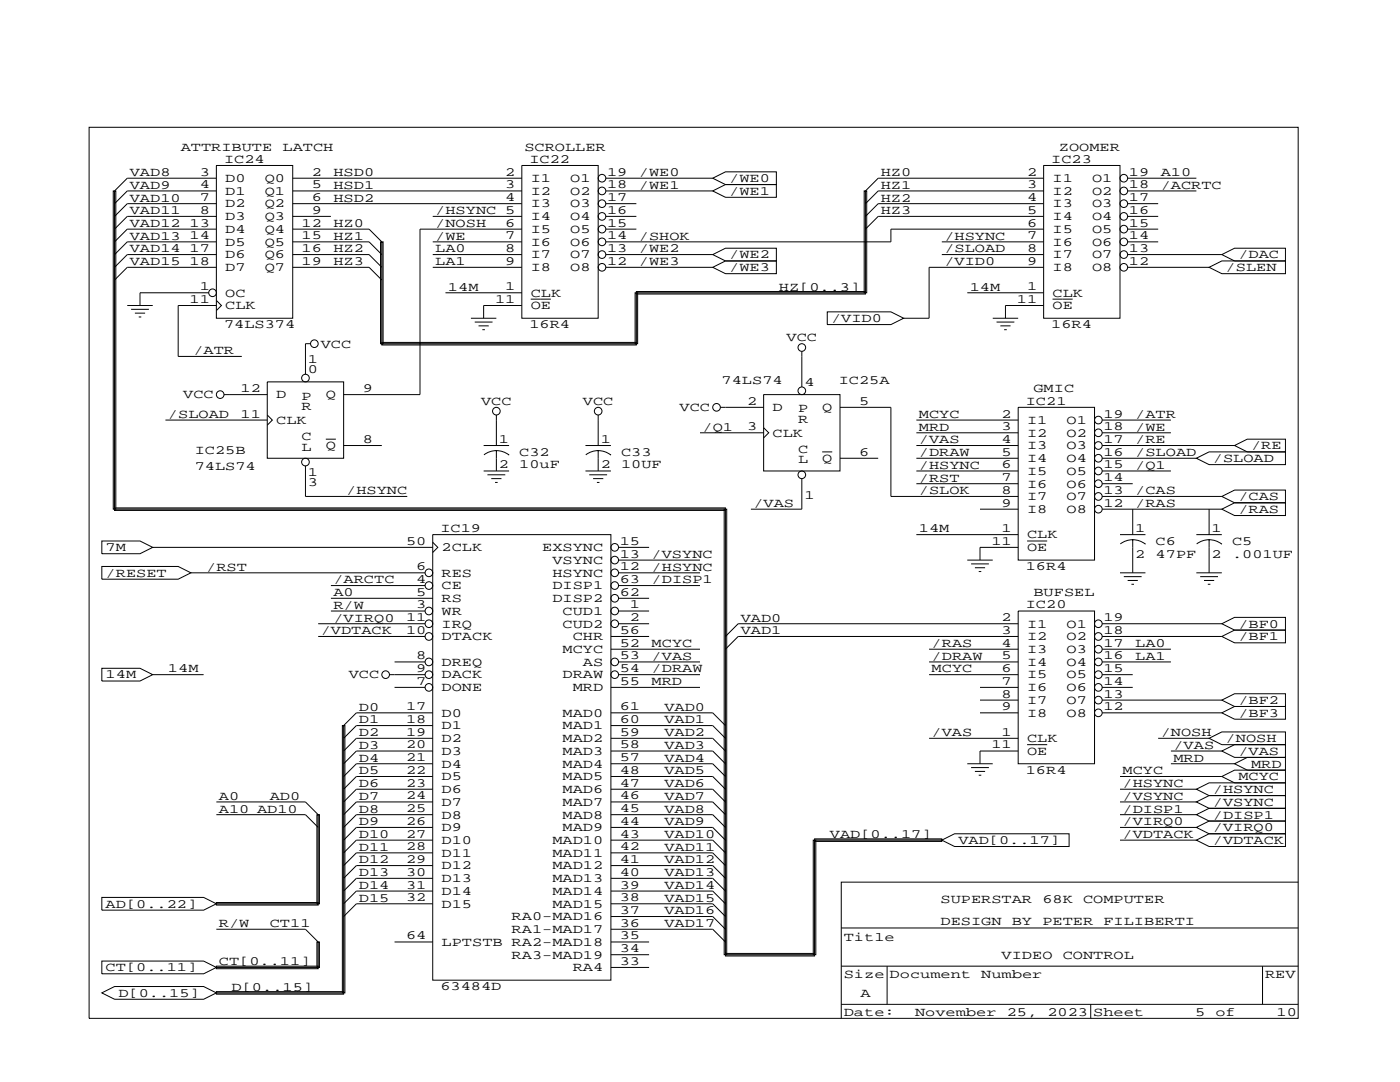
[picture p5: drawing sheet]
<svg xmlns="http://www.w3.org/2000/svg" width="279mm" height="216mm" viewBox="0 0 279 216" stroke-linecap="round" stroke-linejoin="round" font-family="sans-serif">
<g fill="none" stroke="#000" stroke-width=".2">
<path d="M17.8 25.4h241.3v177.8h-241.3zM43.2 33h15.2v30.5h-15.2zM43.2 35.6h-17.8l-2.5 2.5v63.5h.2v-63.5h-.5v63.5h122.2v-.3h-121.9v.6h121.9v-.3v88.9h.2v-88.9h-.5v88.9h.3v.3h17.8v-.6h-17.8v.3h17.8v-22.9h.2v22.9h-.5v-22.9h25.7v-.2h-25.4v.5h25.4v-.3M43.2 38.1h-17.8l-2.5 2.5M58.4 35.6h45.7M58.4 38.1h45.7M104.1 33h15.3v30.5h-15.3zM120.9 35.6h21.3M120.9 38.1h21.3M142.2 35.6l2.6-1.3h10.1v2.5h-10.1zM142.2 38.1l2.6-1.3h10.1v2.6h-10.1zM208.3 33h15.2v30.5h-15.2z"/>
<path d="M208.3 35.6h-33l-2.6 2.5h-.2v20.3h.5v-20.3h-.3v20.6h-45.7v-.5h45.7v.2h-45.7v10.2h.3v-10.2h-.6v10.2h.3h-50.8v-.3h50.8v.5h-50.8v-20.5h.3v20.3h-.6v-20.3h.3l-2.5-2.6h-15.3M208.3 38.1h-33l-2.6 2.5M225 35.6h13.8M225 38.1h13.8M41.7 58.4h-13.8v2.6M43.2 59.9l1 1.1-1 1M43.2 40.6h-17.8l-2.5 2.6M43.2 43.2h-17.8l-2.5 2.5M43.2 45.7h-17.8l-2.5 2.6M43.2 48.3h-17.8l-2.5 2.5M43.2 50.8h-17.8l-2.5 2.5M43.2 53.3h-17.8l-2.5 2.6"/>
<path d="M58.4 48.3h15.3l2.5 2.5M58.4 50.8h15.3l2.5 2.5M58.4 53.3h15.3l2.5 2.6M58.4 40.6h45.7M58.4 43.2h7.6M86.4 43.2h17.7M86.4 48.3h17.7M86.4 50.8h17.7M86.4 53.3h17.7M88.9 58.4h15.2M104.1 45.7h-20.3v33h-15.2M105.9 59.7h4"/>
<path d="M120.9 40.6h6.1M120.9 43.2h6.1M120.9 45.7h6.1M120.9 50.8h21.3M120.9 53.3h21.3M142.2 50.8l2.6-1.3h10.1v2.6h-10.1zM142.2 53.3l2.6-1.2h10.1v2.5h-10.1zM188 48.3h20.3M188 50.8h20.3M193 58.4h15.3M208.3 40.6h-33l-2.6 2.6M208.3 43.2h-33l-2.6 2.5"/>
<path d="M208.3 53.3h-22.9v10.2h-5.1M208.3 45.7h-30.5v2.6h-56.9M210.1 59.7h4M225 40.6h6.1M225 43.2h6.1M225 45.7h6.1M225 48.3h6.1M225 50.8h18.8M225 53.3h16.3M241.3 53.3l2.5-1.2h12.7v2.5h-12.7zM243.8 50.8l2.6-1.3h10.1v2.6h-10.1zM25.4 61h5.1"/>
<path d="M26.2 61.7h3.5M26.9 62.5h2.1M27.7 63.2h.5M43.2 61h-7.6v10.1h12.7M44.7 78.7h8.6M53.3 76.2h15.3v15.2h-15.3zM62 68.6h-1v6.1M94 63.5h5.1M94.7 64.3h3.6M95.5 65h2M96.3 65.8h.5M104.1 61h-7.6v2.5"/>
<path d="M152.4 78.7h15.2v15.3h-15.2zM160 70.1v7.1M165.1 62.2h12.7l2.5 1.3-2.5 1.3h-12.7zM198.1 63.5h5.1M198.9 64.3h3.5M199.6 65h2.1M200.4 65.8h.5M208.3 61h-7.6v2.5M33 83.8h20.3M53.3 82.8l1.1 1-1.1 1M61 93v6.1h20.3M65 87.6h2"/>
<path d="M68.6 88.9h7.6M96.5 88.9h5.1M96.5 94h5.1M97.3 94.7h3.5M98 95.5h2.1M98.8 96.3h.5M99.1 89.9l1 .2 1.5 .6M99.1 89.9l-1.6 .3-.9 .6M99.1 82.8v6.1M99.1 89.9v4.1M116.8 88.9h5.1M116.8 94h5.1"/>
<path d="M117.6 94.7h3.6M118.4 95.5h2M119.1 96.3h.5M119.4 89.9l1 .2 1.5 .6M119.4 89.9l-1.6 .3-.9 .6M119.4 82.8v6.1M119.4 89.9v4.1M139.7 86.4h12.7M143.8 81.3h8.6M152.4 85.3l1 1.1-1 1M160 95.5v6.1h-10.1M164.1 90.2h2"/>
<path d="M167.6 81.3h10.2v17.8h25.4M167.6 91.4h7.7M182.9 88.9h20.3M182.9 94h20.3M182.9 83.8h20.3M182.9 91.4h20.3M182.9 86.4h20.3M182.9 96.5h20.3M203.2 81.3h15.2v30.5h-15.2zM220 88.9h26.4M220 94h13.7M220 83.8h13.7"/>
<path d="M220 99.1h23.8M220 91.4h18.8M220 86.4h13.7M220 96.5h6.1M238.8 91.4l2.5-1.2h15.2v2.5h-15.2zM243.8 99.1l2.6-1.3h10.1v2.5h-10.1zM246.4 88.9l2.5-1.3h7.6v2.6h-7.6zM20.3 108h7.6l2.6 1.2-2.6 1.3h-7.6zM20.3 113h15.3l2.5 1.3-2.5 1.3h-15.3zM30.5 109.2h55.9M38.1 114.3h46.7M66 119.4h20.4"/>
<path d="M66 116.8h18.8M86.4 108.2l1 1-1 1M86.4 106.7h35.5v88.9h-35.5zM123.4 111.8h16.3M123.4 114.3h16.3M123.4 109.2h6.1M123.4 119.4h6.1M123.4 116.8h16.3M182.9 106.7h20.3M193 111.8h5.1M193.8 112.5h3.6M194.6 113.3h2"/>
<path d="M195.3 114h.5M195.6 101.6h7.6M203.2 109.2h-7.6v2.6M205 108h4M220 101.6h23.8M223.5 106.7h5.1M223.5 114.3h5.1M224.3 115.1h3.5M225 115.8h2.1M225.8 116.6h.5M226.1 107.7l1 .1 1.5 .7M226.1 107.7l-1.6 .3-.9 .5"/>
<path d="M226.1 101.6v5.1M226.1 107.7v6.6M238.8 106.7h5M238.8 114.3h5M239.5 115.1h3.6M240.3 115.8h2M241 116.6h.6M241.3 107.7l1.1 .1 1.4 .7M241.3 107.7l-1.6 .3-.9 .5M241.3 101.6v5.1M241.3 107.7v6.6M243.8 101.6l2.6-1.3h10.1v2.6h-10.1z"/>
<path d="M20.3 133.4h7.6l2.6 1.2-2.6 1.3h-7.6zM30.5 134.6h10.1M63.5 127h21.3M63.5 124.5h21.3M66 121.9h18.8M77.7 134.6h7.1M78.7 137.2h6.1M78.7 132.1h6.1M121.9 137.2h17.8M121.9 127h7.6M121.9 129.5h17.8M123.4 134.6h16.3"/>
<path d="M123.4 132.1h16.3M123.4 124.5h6.1M123.4 121.9h6.1M185.4 134.6h17.8M185.4 132.1h17.8M185.4 129.5h17.8M195.6 137.2h7.6M195.6 139.7h7.6M203.2 121.9h15.2v30.5h-15.2zM203.2 124.5h-55.9l-2.5 2.5M203.2 127h-55.9l-2.5 2.5M220 134.6h6.1"/>
<path d="M220 137.2h6.1M220 132.1h13.7M220 127h23.8M220 124.5h23.8M220 129.5h13.7M220 139.7h23.8M243.8 124.5l2.6-1.3h10.1v2.5h-10.1zM243.8 127l2.6-1.3h10.1v2.6h-10.1zM243.8 139.7l2.6-1.3h10.1v2.6h-10.1zM86.4 142.2h-15.3l-2.5 2.6v53.3h.2v-53.3h-.5v53.3h.3h-25.4v-.2h25.4v.5h-25.4v-.3M86.4 144.8h-15.3l-2.5 2.5M86.4 147.3h-15.3l-2.5 2.6"/>
<path d="M86.4 149.9h-15.3l-2.5 2.5M86.4 152.4h-15.3l-2.5 2.5M86.4 154.9h-15.3l-2.5 2.6M86.4 157.5h-15.3l-2.5 2.5M121.9 142.2h20.3l2.6 2.6M121.9 144.8h20.3l2.6 2.5M121.9 147.3h20.3l2.6 2.6M121.9 149.9h20.3l2.6 2.5M121.9 152.4h20.3l2.6 2.5M121.9 154.9h20.3l2.6 2.6M121.9 157.5h20.3l2.6 2.5M185.4 147.3h17.8"/>
<path d="M193 152.4h5.1M193.8 153.2h3.6M194.6 153.9h2M195.3 154.7h.5M195.6 142.2h7.6M203.2 149.9h-7.6v2.5M205 148.6h4M220 142.2h23.8M223.5 157.5h15.3M223.5 154.9h20.3M231.1 147.3h10.2M233.7 152.4h12.7"/>
<path d="M233.7 149.9h10.1M238.8 157.5l2.5-1.3h15.2v2.6h-15.2zM241.3 147.3l2.5-1.2h12.7v2.5h-12.7zM243.8 142.2l2.6-1.2h10.1v2.5h-10.1zM243.8 154.9l2.6-1.2h10.1v2.5h-10.1zM243.8 149.9l2.6-1.3h10.1v2.5h-10.1zM246.4 152.4l2.5-1.3h7.6v2.6h-7.6zM20.3 179.1h20.3l2.6 1.2-2.6 1.3h-20.3zM43.2 160h17.8l2.5 2.6h-.3v17.7h.6v-17.7h-.3v17.7h-20.3v-.2h20.3v.5h-20.3v-.3M43.2 162.6h17.8l2.5 2.5M86.4 160h-15.3l-2.5 2.6M86.4 162.6h-15.3l-2.5 2.5"/>
<path d="M86.4 165.1h-15.3l-2.5 2.5M86.4 167.6h-15.3l-2.5 2.6M86.4 170.2h-15.3l-2.5 2.5M86.4 172.7h-15.3l-2.5 2.6M86.4 175.3h-15.3l-2.5 2.5M86.4 177.8h-15.3l-2.5 2.5M121.9 160h20.3l2.6 2.6M121.9 162.6h20.3l2.6 2.5M121.9 165.1h20.3l2.6 2.5M121.9 167.6h20.3l2.6 2.6M121.9 170.2h20.3l2.6 2.5M121.9 172.7h20.3l2.6 2.6"/>
<path d="M121.9 175.3h20.3l2.6 2.5M121.9 177.8h20.3l2.6 2.5M188 167.6l2.5-1.2h22.9v2.5h-22.9zM223.5 160h15.3M223.5 162.6h15.3M223.5 167.6h15.3M223.5 165.1h15.3M238.8 160l2.5-1.2h15.2v2.5h-15.2zM238.8 162.6l2.5-1.3h15.2v2.5h-15.2zM238.8 165.1l2.5-1.3h15.2v2.6h-15.2zM238.8 167.6l2.5-1.2h15.2v2.5h-15.2zM259.1 176h-91.2v27.2"/>
<path d="M20.3 191.8h20.3l2.6 1.2-2.6 1.3h-20.3zM20.3 198.1l2.6-1.2h17.7l2.6 1.2-2.6 1.3h-17.7zM43.2 185.4h17.8l2.5 2.6h-.3v5h.6v-5h-.3v5.3h-20.3v-.5h20.3v.2h-20.3M78.7 188h7.7M86.4 180.3h-15.3l-2.5 2.6M121.9 180.3h20.3l2.6 2.6M121.9 182.9h20.3l2.6 2.5M121.9 185.4h20.3l2.6 2.6M121.9 188h7.6M121.9 190.5h7.6M121.9 193h7.6M167.9 192.8h91.2"/>
<path d="M167.9 185.2h91.2M177 192.8v7.6M252 192.8v7.6M167.9 200.4h91.2M217.7 200.4v2.8"/>
<circle cx="120.1" cy="35.6" r=".76"/>
<circle cx="120.1" cy="38.1" r=".76"/>
<circle cx="224.3" cy="35.6" r=".76"/>
<circle cx="224.3" cy="38.1" r=".76"/>
<circle cx="42.4" cy="58.4" r=".76"/>
<circle cx="120.1" cy="40.6" r=".76"/>
<circle cx="120.1" cy="53.3" r=".76"/>
<circle cx="120.1" cy="43.2" r=".76"/>
<circle cx="120.1" cy="45.7" r=".76"/>
<circle cx="120.1" cy="48.3" r=".76"/>
<circle cx="120.1" cy="50.8" r=".76"/>
<circle cx="224.3" cy="48.3" r=".76"/>
<circle cx="224.3" cy="40.6" r=".76"/>
<circle cx="224.3" cy="43.2" r=".76"/>
<circle cx="224.3" cy="53.3" r=".76"/>
<circle cx="224.3" cy="50.8" r=".76"/>
<circle cx="224.3" cy="45.7" r=".76"/>
<circle cx="43.9" cy="78.7" r=".76"/>
<circle cx="61" cy="75.4" r=".76"/>
<circle cx="62.7" cy="68.6" r=".76"/>
<circle cx="160" cy="69.3" r=".76"/>
<circle cx="160" cy="78" r=".76"/>
<circle cx="61" cy="92.2" r=".76"/>
<circle cx="99.1" cy="82" r=".76"/>
<circle cx="119.4" cy="82" r=".76"/>
<circle cx="143" cy="81.3" r=".76"/>
<circle cx="160" cy="94.7" r=".76"/>
<circle cx="219.2" cy="99.1" r=".76"/>
<circle cx="219.2" cy="88.9" r=".76"/>
<circle cx="219.2" cy="86.4" r=".76"/>
<circle cx="219.2" cy="94" r=".76"/>
<circle cx="219.2" cy="96.5" r=".76"/>
<circle cx="219.2" cy="83.8" r=".76"/>
<circle cx="219.2" cy="91.4" r=".76"/>
<circle cx="85.6" cy="114.3" r=".76"/>
<circle cx="85.6" cy="116.8" r=".76"/>
<circle cx="122.7" cy="119.4" r=".76"/>
<circle cx="122.7" cy="109.2" r=".76"/>
<circle cx="122.7" cy="116.8" r=".76"/>
<circle cx="122.7" cy="111.8" r=".76"/>
<circle cx="122.7" cy="114.3" r=".76"/>
<circle cx="219.2" cy="101.6" r=".76"/>
<circle cx="77" cy="134.6" r=".76"/>
<circle cx="85.6" cy="137.2" r=".76"/>
<circle cx="85.6" cy="124.5" r=".76"/>
<circle cx="85.6" cy="134.6" r=".76"/>
<circle cx="85.6" cy="127" r=".76"/>
<circle cx="85.6" cy="121.9" r=".76"/>
<circle cx="85.6" cy="132.1" r=".76"/>
<circle cx="122.7" cy="134.6" r=".76"/>
<circle cx="122.7" cy="132.1" r=".76"/>
<circle cx="122.7" cy="121.9" r=".76"/>
<circle cx="122.7" cy="124.5" r=".76"/>
<circle cx="219.2" cy="134.6" r=".76"/>
<circle cx="219.2" cy="124.5" r=".76"/>
<circle cx="219.2" cy="129.5" r=".76"/>
<circle cx="219.2" cy="139.7" r=".76"/>
<circle cx="219.2" cy="127" r=".76"/>
<circle cx="219.2" cy="137.2" r=".76"/>
<circle cx="219.2" cy="132.1" r=".76"/>
<circle cx="219.2" cy="142.2" r=".76"/>
</g>
<g font-size="2.5">
<text x="25.9" y="35.1">VAD8</text>
<text x="36.1" y="30">ATTRIBUTE</text>
<text x="39.9" y="35.1">3</text>
<text x="44.7" y="32.5">IC24</text>
<text x="56.4" y="30">LATCH</text>
<text x="62.2" y="35.1">2</text>
<text x="66.5" y="35.1">HSD0</text>
<text x="100.8" y="35.1">2</text>
<text x="104.6" y="30">SCROLLER</text>
<text x="105.7" y="32.5">IC22</text>
<text x="121.2" y="35.1">19</text>
<text x="127.5" y="35.1">/WE0</text>
<text x="175.8" y="35.1">HZ0</text>
<text x="205" y="35.1">2</text>
<text x="209.8" y="32.5">IC23</text>
<text x="211.3" y="30">ZOOMER</text>
<text x="225.3" y="35.1">19</text>
<text x="231.6" y="35.1">A10</text>
<text x="25.9" y="37.7">VAD9</text>
<text x="25.9" y="40.2">VAD10</text>
<text x="39.9" y="37.6">4</text>
<text x="39.9" y="40.1">7</text>
<text x="45" y="36.3">D0</text>
<text x="45" y="38.9">D1</text>
<text x="45" y="41.4">D2</text>
<text x="52.8" y="36.3">Q0</text>
<text x="52.8" y="38.9">Q1</text>
<text x="52.8" y="41.4">Q2</text>
<text x="62.2" y="37.6">5</text>
<text x="62.2" y="40.1">6</text>
<text x="66.5" y="37.7">HSD1</text>
<text x="66.5" y="40.2">HSD2</text>
<text x="100.8" y="37.6">3</text>
<text x="100.8" y="40.1">4</text>
<text x="105.9" y="36.3">I1</text>
<text x="105.9" y="38.9">I2</text>
<text x="105.9" y="41.4">I3</text>
<text x="113.8" y="36.3">O1</text>
<text x="113.8" y="38.9">O2</text>
<text x="113.8" y="41.4">O3</text>
<text x="121.2" y="37.6">18</text>
<text x="121.2" y="40.1">17</text>
<text x="127.5" y="37.7">/WE1</text>
<text x="145.5" y="36.3">/WE0</text>
<text x="145.5" y="38.9">/WE1</text>
<text x="175.8" y="37.7">HZ1</text>
<text x="175.8" y="40.2">HZ2</text>
<text x="205" y="37.6">3</text>
<text x="205" y="40.1">4</text>
<text x="210.1" y="36.3">I1</text>
<text x="210.1" y="38.9">I2</text>
<text x="210.1" y="41.4">I3</text>
<text x="217.9" y="36.3">O1</text>
<text x="217.9" y="38.9">O2</text>
<text x="217.9" y="41.4">O3</text>
<text x="225.3" y="37.6">18</text>
<text x="225.3" y="40.1">17</text>
<text x="231.6" y="37.7">/ACRTC</text>
<text x="25.9" y="42.7">VAD11</text>
<text x="25.9" y="45.3">VAD12</text>
<text x="25.9" y="47.8">VAD13</text>
<text x="37.8" y="45.2">13</text>
<text x="37.8" y="47.8">14</text>
<text x="39.9" y="42.7">8</text>
<text x="45" y="43.9">D3</text>
<text x="45" y="46.5">D4</text>
<text x="52.8" y="43.9">Q3</text>
<text x="52.8" y="46.5">Q4</text>
<text x="60.2" y="45.2">12</text>
<text x="60.2" y="47.8">15</text>
<text x="62.2" y="42.7">9</text>
<text x="66.5" y="47.8">HZ1</text>
<text x="66.5" y="45.3">HZ0</text>
<text x="86.9" y="47.8">/WE</text>
<text x="86.9" y="42.7">/HSYNC</text>
<text x="86.9" y="45.3">/NOSH</text>
<text x="100.8" y="42.7">5</text>
<text x="100.8" y="45.2">6</text>
<text x="100.8" y="47.8">7</text>
<text x="105.9" y="43.9">I4</text>
<text x="105.9" y="46.5">I5</text>
<text x="113.8" y="43.9">O4</text>
<text x="113.8" y="46.5">O5</text>
<text x="121.2" y="42.7">16</text>
<text x="121.2" y="45.2">15</text>
<text x="121.2" y="47.8">14</text>
<text x="127.5" y="47.8">/SHOK</text>
<text x="175.8" y="42.7">HZ3</text>
<text x="188.5" y="47.8">/HSYNC</text>
<text x="205" y="42.7">5</text>
<text x="205" y="45.2">6</text>
<text x="205" y="47.8">7</text>
<text x="210.1" y="43.9">I4</text>
<text x="210.1" y="46.5">I5</text>
<text x="217.9" y="43.9">O4</text>
<text x="217.9" y="46.5">O5</text>
<text x="225.3" y="42.7">16</text>
<text x="225.3" y="45.2">15</text>
<text x="225.3" y="47.8">14</text>
<text x="25.9" y="50.4">VAD14</text>
<text x="25.9" y="52.9">VAD15</text>
<text x="37.8" y="50.3">17</text>
<text x="37.8" y="52.8">18</text>
<text x="45" y="49">D5</text>
<text x="45" y="51.6">D6</text>
<text x="52.8" y="49">Q5</text>
<text x="52.8" y="51.6">Q6</text>
<text x="60.2" y="50.3">16</text>
<text x="60.2" y="52.8">19</text>
<text x="66.5" y="50.4">HZ2</text>
<text x="66.5" y="52.9">HZ3</text>
<text x="86.9" y="50.4">LA0</text>
<text x="86.9" y="52.9">LA1</text>
<text x="100.8" y="50.3">8</text>
<text x="100.8" y="52.8">9</text>
<text x="105.9" y="49">I6</text>
<text x="105.9" y="51.6">I7</text>
<text x="113.8" y="49">O6</text>
<text x="113.8" y="51.6">O7</text>
<text x="121.2" y="50.3">13</text>
<text x="121.2" y="52.8">12</text>
<text x="127.5" y="50.4">/WE2</text>
<text x="127.5" y="52.9">/WE3</text>
<text x="145.5" y="51.6">/WE2</text>
<text x="188.5" y="50.4">/SLOAD</text>
<text x="188.5" y="52.9">/VID0</text>
<text x="205" y="50.3">8</text>
<text x="205" y="52.8">9</text>
<text x="210.1" y="49">I6</text>
<text x="210.1" y="51.6">I7</text>
<text x="217.9" y="49">O6</text>
<text x="217.9" y="51.6">O7</text>
<text x="225.3" y="50.3">13</text>
<text x="225.3" y="52.8">12</text>
<text x="247.1" y="51.6">/DAC</text>
<text x="39.9" y="57.9">1</text>
<text x="45" y="59.2">OC</text>
<text x="45" y="54.1">D7</text>
<text x="52.8" y="54.1">Q7</text>
<text x="89.4" y="58">14M</text>
<text x="100.8" y="57.9">1</text>
<text x="105.9" y="54.1">I8</text>
<text x="105.9" y="59.2">CLK</text>
<text x="113.8" y="54.1">O8</text>
<text x="145.5" y="54.1">/WE3</text>
<text x="155.4" y="58">HZ[0..3]</text>
<text x="193.5" y="58">14M</text>
<text x="205" y="57.9">1</text>
<text x="210.1" y="54.1">I8</text>
<text x="210.1" y="59.2">CLK</text>
<text x="217.9" y="54.1">O8</text>
<text x="244.6" y="54.1">/SLEN</text>
<text x="37.8" y="60.5">11</text>
<text x="44.7" y="65.5">74LS374</text>
<text x="45" y="61.7">CLK</text>
<text x="98.8" y="60.5">11</text>
<text x="105.7" y="65.5">16R4</text>
<text x="105.9" y="61.7">OE</text>
<text x="165.9" y="64.3">/VID0</text>
<text x="202.9" y="60.5">11</text>
<text x="209.8" y="65.5">16R4</text>
<text x="210.1" y="61.7">OE</text>
<text x="38.6" y="70.7">/ATR</text>
<text x="64" y="69.3">VCC</text>
<text x="157" y="68.1">VCC</text>
<text x="61.5" y="72.4">1</text>
<text x="61.5" y="74.4">0</text>
<text x="144" y="76.7">74LS74</text>
<text x="160.5" y="77">4</text>
<text x="167.4" y="76.7">IC25A</text>
<text x="33.5" y="83.4">/SLOAD</text>
<text x="36.6" y="79.5">VCC</text>
<text x="48" y="83.3">11</text>
<text x="48" y="78.2">12</text>
<text x="55.1" y="79.5">D</text>
<text x="60.2" y="79.8">P</text>
<text x="60.2" y="81.8">R</text>
<text x="65" y="79.5">Q</text>
<text x="72.4" y="78.2">9</text>
<text x="96" y="80.8">VCC</text>
<text x="116.3" y="80.8">VCC</text>
<text x="135.6" y="82">VCC</text>
<text x="149.1" y="80.8">2</text>
<text x="154.2" y="82">D</text>
<text x="159.3" y="82.3">P</text>
<text x="164.1" y="82">Q</text>
<text x="171.4" y="80.8">5</text>
<text x="183.4" y="83.4">MCYC</text>
<text x="199.9" y="83.3">2</text>
<text x="204.7" y="80.8">IC21</text>
<text x="206.2" y="78.3">GMIC</text>
<text x="220.2" y="83.3">19</text>
<text x="226.6" y="83.4">/ATR</text>
<text x="55.1" y="84.6">CLK</text>
<text x="60.2" y="87.9">C</text>
<text x="60.2" y="89.9">L</text>
<text x="65" y="89.7">Q</text>
<text x="72.4" y="88.4">8</text>
<text x="99.6" y="88.4">1</text>
<text x="119.9" y="88.4">1</text>
<text x="140.2" y="85.9">/Q1</text>
<text x="149.1" y="85.9">3</text>
<text x="154.2" y="87.1">CLK</text>
<text x="159.3" y="84.3">R</text>
<text x="183.4" y="85.9">MRD</text>
<text x="183.4" y="88.5">/VAS</text>
<text x="199.9" y="85.9">3</text>
<text x="199.9" y="88.4">4</text>
<text x="205" y="84.6">I1</text>
<text x="205" y="87.1">I2</text>
<text x="205" y="89.7">I3</text>
<text x="212.9" y="84.6">O1</text>
<text x="212.9" y="87.1">O2</text>
<text x="212.9" y="89.7">O3</text>
<text x="220.2" y="85.9">18</text>
<text x="220.2" y="88.4">17</text>
<text x="226.6" y="85.9">/WE</text>
<text x="226.6" y="88.5">/RE</text>
<text x="249.7" y="89.7">/RE</text>
<text x="38.9" y="90.7">IC25B</text>
<text x="38.9" y="93.7">74LS74</text>
<text x="61.5" y="95">1</text>
<text x="99.6" y="93.5">2</text>
<text x="103.6" y="90.9">C32</text>
<text x="103.6" y="93.5">10uF</text>
<text x="119.9" y="93.5">2</text>
<text x="124" y="90.9">C33</text>
<text x="124" y="93.5">10UF</text>
<text x="159.3" y="90.4">C</text>
<text x="159.3" y="92.5">L</text>
<text x="164.1" y="92.2">Q</text>
<text x="171.4" y="90.9">6</text>
<text x="183.4" y="91">/DRAW</text>
<text x="183.4" y="93.5">/HSYNC</text>
<text x="199.9" y="90.9">5</text>
<text x="199.9" y="93.5">6</text>
<text x="205" y="92.2">I4</text>
<text x="205" y="94.7">I5</text>
<text x="212.9" y="92.2">O4</text>
<text x="212.9" y="94.7">O5</text>
<text x="220.2" y="90.9">16</text>
<text x="220.2" y="93.5">15</text>
<text x="226.6" y="93.5">/Q1</text>
<text x="226.6" y="91">/SLOAD</text>
<text x="242.1" y="92.2">/SLOAD</text>
<text x="61.5" y="97">3</text>
<text x="69.1" y="98.6">/HSYNC</text>
<text x="150.4" y="101.2">/VAS</text>
<text x="160.5" y="99.6">1</text>
<text x="183.4" y="96.1">/RST</text>
<text x="183.4" y="98.6">/SLOK</text>
<text x="199.9" y="96">7</text>
<text x="199.9" y="98.6">8</text>
<text x="199.9" y="101.1">9</text>
<text x="205" y="97.3">I6</text>
<text x="205" y="99.8">I7</text>
<text x="212.9" y="97.3">O6</text>
<text x="212.9" y="99.8">O7</text>
<text x="220.2" y="96">14</text>
<text x="220.2" y="98.6">13</text>
<text x="220.2" y="101.1">12</text>
<text x="226.6" y="98.6">/CAS</text>
<text x="226.6" y="101.2">/RAS</text>
<text x="247.1" y="99.8">/CAS</text>
<text x="87.9" y="106.2">IC19</text>
<text x="183.4" y="106.2">14M</text>
<text x="199.9" y="106.2">1</text>
<text x="205" y="102.4">I8</text>
<text x="205" y="107.4">CLK</text>
<text x="212.9" y="102.4">O8</text>
<text x="226.6" y="106.2">1</text>
<text x="241.8" y="106.2">1</text>
<text x="247.1" y="102.4">/RAS</text>
<text x="21.1" y="110">7M</text>
<text x="41.1" y="113.9">/RST</text>
<text x="81" y="108.7">50</text>
<text x="83.1" y="113.8">6</text>
<text x="88.1" y="110">2CLK</text>
<text x="108.2" y="110">EXSYNC</text>
<text x="110.2" y="112.5">VSYNC</text>
<text x="123.7" y="111.3">13</text>
<text x="123.7" y="113.8">12</text>
<text x="123.7" y="108.7">15</text>
<text x="130" y="111.3">/VSYNC</text>
<text x="130" y="113.9">/HSYNC</text>
<text x="197.9" y="108.7">11</text>
<text x="204.7" y="113.8">16R4</text>
<text x="205" y="110">OE</text>
<text x="226.6" y="111.3">2</text>
<text x="230.6" y="108.7">C6</text>
<text x="230.6" y="111.3">47PF</text>
<text x="241.8" y="111.3">2</text>
<text x="245.9" y="108.7">C5</text>
<text x="245.9" y="111.3">.001UF</text>
<text x="21.1" y="115.1">/RESET</text>
<text x="66.5" y="118.9">A0</text>
<text x="66.5" y="116.4">/ARCTC</text>
<text x="83.1" y="116.3">4</text>
<text x="83.1" y="118.9">5</text>
<text x="88.1" y="115.1">RES</text>
<text x="88.1" y="117.6">CE</text>
<text x="110.2" y="115.1">HSYNC</text>
<text x="110.2" y="117.6">DISP1</text>
<text x="123.7" y="116.3">63</text>
<text x="123.7" y="118.9">62</text>
<text x="130" y="116.4">/DISP1</text>
<text x="206.2" y="118.9">BUFSEL</text>
<text x="66.5" y="121.5">R/W</text>
<text x="66.5" y="124">/VIRQ0</text>
<text x="81" y="124">11</text>
<text x="83.1" y="121.4">3</text>
<text x="88.1" y="120.1">RS</text>
<text x="88.1" y="122.7">WR</text>
<text x="88.1" y="125.2">IRQ</text>
<text x="110.2" y="120.1">DISP2</text>
<text x="112.3" y="122.7">CUD1</text>
<text x="112.3" y="125.2">CUD2</text>
<text x="125.7" y="121.4">1</text>
<text x="125.7" y="124">2</text>
<text x="147.8" y="124">VAD0</text>
<text x="199.9" y="124">2</text>
<text x="204.7" y="121.4">IC20</text>
<text x="205" y="125.2">I1</text>
<text x="212.9" y="125.2">O1</text>
<text x="220.2" y="124">19</text>
<text x="247.1" y="125.2">/BF0</text>
<text x="64" y="126.6">/VDTACK</text>
<text x="81" y="126.5">10</text>
<text x="83.1" y="131.6">8</text>
<text x="88.1" y="127.8">DTACK</text>
<text x="112.3" y="130.3">MCYC</text>
<text x="114.3" y="127.8">CHR</text>
<text x="123.7" y="131.6">53</text>
<text x="123.7" y="126.5">56</text>
<text x="123.7" y="129">52</text>
<text x="130" y="129.1">MCYC</text>
<text x="130" y="131.6">/VAS</text>
<text x="147.8" y="126.6">VAD1</text>
<text x="185.9" y="129.1">/RAS</text>
<text x="185.9" y="131.6">/DRAW</text>
<text x="199.9" y="126.5">3</text>
<text x="199.9" y="129">4</text>
<text x="199.9" y="131.6">5</text>
<text x="205" y="127.8">I2</text>
<text x="205" y="130.3">I3</text>
<text x="212.9" y="127.8">O2</text>
<text x="212.9" y="130.3">O3</text>
<text x="220.2" y="126.5">18</text>
<text x="220.2" y="129">17</text>
<text x="220.2" y="131.6">16</text>
<text x="226.6" y="129.1">LA0</text>
<text x="226.6" y="131.6">LA1</text>
<text x="247.1" y="127.8">/BF1</text>
<text x="21.1" y="135.4">14M</text>
<text x="33.5" y="134.2">14M</text>
<text x="69.6" y="135.4">VCC</text>
<text x="83.1" y="134.1">9</text>
<text x="83.1" y="136.7">7</text>
<text x="88.1" y="132.8">DREQ</text>
<text x="88.1" y="135.4">DACK</text>
<text x="88.1" y="137.9">DONE</text>
<text x="112.3" y="135.4">DRAW</text>
<text x="114.3" y="137.9">MRD</text>
<text x="116.3" y="132.8">AS</text>
<text x="123.7" y="134.1">54</text>
<text x="123.7" y="136.7">55</text>
<text x="130" y="136.7">MRD</text>
<text x="130" y="134.2">/DRAW</text>
<text x="185.9" y="134.2">MCYC</text>
<text x="199.9" y="134.1">6</text>
<text x="199.9" y="136.7">7</text>
<text x="205" y="132.8">I4</text>
<text x="205" y="135.4">I5</text>
<text x="205" y="137.9">I6</text>
<text x="212.9" y="132.8">O4</text>
<text x="212.9" y="135.4">O5</text>
<text x="212.9" y="137.9">O6</text>
<text x="220.2" y="134.1">15</text>
<text x="220.2" y="136.7">14</text>
<text x="71.6" y="141.8">D0</text>
<text x="81" y="141.7">17</text>
<text x="88.1" y="143">D0</text>
<text x="112.3" y="143">MAD0</text>
<text x="123.7" y="141.7">61</text>
<text x="132.6" y="141.8">VAD0</text>
<text x="199.9" y="139.2">8</text>
<text x="199.9" y="141.7">9</text>
<text x="205" y="140.5">I7</text>
<text x="205" y="143">I8</text>
<text x="212.9" y="140.5">O7</text>
<text x="212.9" y="143">O8</text>
<text x="220.2" y="139.2">13</text>
<text x="220.2" y="141.7">12</text>
<text x="247.1" y="140.5">/BF2</text>
<text x="247.1" y="143">/BF3</text>
<text x="71.6" y="144.3">D1</text>
<text x="71.6" y="146.9">D2</text>
<text x="71.6" y="149.4">D3</text>
<text x="81" y="144.3">18</text>
<text x="81" y="146.8">19</text>
<text x="81" y="149.4">20</text>
<text x="88.1" y="145.5">D1</text>
<text x="88.1" y="148.1">D2</text>
<text x="112.3" y="145.5">MAD1</text>
<text x="112.3" y="148.1">MAD2</text>
<text x="123.7" y="144.3">60</text>
<text x="123.7" y="146.8">59</text>
<text x="123.7" y="149.4">58</text>
<text x="132.6" y="144.3">VAD1</text>
<text x="132.6" y="146.9">VAD2</text>
<text x="132.6" y="149.4">VAD3</text>
<text x="185.9" y="146.9">/VAS</text>
<text x="197.9" y="149.4">11</text>
<text x="199.9" y="146.8">1</text>
<text x="205" y="148.1">CLK</text>
<text x="231.6" y="146.9">/NOSH</text>
<text x="234.2" y="149.4">/VAS</text>
<text x="244.6" y="148.1">/NOSH</text>
<text x="71.6" y="152">D4</text>
<text x="71.6" y="154.5">D5</text>
<text x="81" y="151.9">21</text>
<text x="81" y="154.4">22</text>
<text x="88.1" y="150.6">D3</text>
<text x="88.1" y="153.2">D4</text>
<text x="88.1" y="155.7">D5</text>
<text x="112.3" y="150.6">MAD3</text>
<text x="112.3" y="153.2">MAD4</text>
<text x="112.3" y="155.7">MAD5</text>
<text x="123.7" y="151.9">57</text>
<text x="123.7" y="154.4">48</text>
<text x="132.6" y="152">VAD4</text>
<text x="132.6" y="154.5">VAD5</text>
<text x="204.7" y="154.4">16R4</text>
<text x="205" y="150.6">OE</text>
<text x="224" y="154.5">MCYC</text>
<text x="234.2" y="152">MRD</text>
<text x="247.1" y="155.7">MCYC</text>
<text x="247.1" y="150.6">/VAS</text>
<text x="249.7" y="153.2">MRD</text>
<text x="43.7" y="159.6">A0</text>
<text x="53.8" y="159.6">AD0</text>
<text x="71.6" y="157">D6</text>
<text x="71.6" y="159.6">D7</text>
<text x="81" y="157">23</text>
<text x="81" y="159.5">24</text>
<text x="88.1" y="158.2">D6</text>
<text x="88.1" y="160.8">D7</text>
<text x="112.3" y="158.2">MAD6</text>
<text x="112.3" y="160.8">MAD7</text>
<text x="123.7" y="157">47</text>
<text x="123.7" y="159.5">46</text>
<text x="132.6" y="157">VAD6</text>
<text x="132.6" y="159.6">VAD7</text>
<text x="224" y="157">/HSYNC</text>
<text x="224" y="159.6">/VSYNC</text>
<text x="242.1" y="158.2">/HSYNC</text>
<text x="242.1" y="160.8">/VSYNC</text>
<text x="43.7" y="162.1">A10 AD10</text>
<text x="71.6" y="162.1">D8</text>
<text x="71.6" y="164.7">D9</text>
<text x="71.6" y="167.2">D10</text>
<text x="81" y="162.1">25</text>
<text x="81" y="164.6">26</text>
<text x="81" y="167.1">27</text>
<text x="88.1" y="163.3">D8</text>
<text x="88.1" y="165.9">D9</text>
<text x="112.3" y="163.3">MAD8</text>
<text x="112.3" y="165.9">MAD9</text>
<text x="123.7" y="162.1">45</text>
<text x="123.7" y="164.6">44</text>
<text x="123.7" y="167.1">43</text>
<text x="132.6" y="162.1">VAD8</text>
<text x="132.6" y="164.7">VAD9</text>
<text x="132.6" y="167.2">VAD10</text>
<text x="165.6" y="167.2">VAD[0..17]</text>
<text x="224" y="162.1">/DISP1</text>
<text x="224" y="164.7">/VIRQ0</text>
<text x="224" y="167.2">/VDTACK</text>
<text x="242.1" y="163.3">/DISP1</text>
<text x="242.1" y="165.9">/VIRQ0</text>
<text x="71.6" y="169.7">D11</text>
<text x="71.6" y="172.3">D12</text>
<text x="81" y="169.7">28</text>
<text x="81" y="172.2">29</text>
<text x="88.1" y="168.4">D10</text>
<text x="88.1" y="170.9">D11</text>
<text x="88.1" y="173.5">D12</text>
<text x="110.2" y="168.4">MAD10</text>
<text x="110.2" y="170.9">MAD11</text>
<text x="110.2" y="173.5">MAD12</text>
<text x="123.7" y="169.7">42</text>
<text x="123.7" y="172.2">41</text>
<text x="132.6" y="169.7">VAD11</text>
<text x="132.6" y="172.3">VAD12</text>
<text x="191.3" y="168.4">VAD[0..17]</text>
<text x="242.1" y="168.4">/VDTACK</text>
<text x="71.6" y="174.8">D13</text>
<text x="71.6" y="177.4">D14</text>
<text x="71.6" y="179.9">D15</text>
<text x="81" y="174.8">30</text>
<text x="81" y="177.3">31</text>
<text x="81" y="179.8">32</text>
<text x="88.1" y="176">D13</text>
<text x="88.1" y="178.6">D14</text>
<text x="110.2" y="176">MAD13</text>
<text x="110.2" y="178.6">MAD14</text>
<text x="123.7" y="174.8">40</text>
<text x="123.7" y="177.3">39</text>
<text x="123.7" y="179.8">38</text>
<text x="132.6" y="179.9">VAD15</text>
<text x="132.6" y="174.8">VAD13</text>
<text x="132.6" y="177.4">VAD14</text>
<text x="21.1" y="181.1">AD[0..22]</text>
<text x="43.7" y="185">R/W</text>
<text x="53.8" y="185">CT11</text>
<text x="88.1" y="181.1">D15</text>
<text x="102.1" y="183.6">RA0-MAD16</text>
<text x="110.2" y="181.1">MAD15</text>
<text x="123.7" y="182.4">37</text>
<text x="123.7" y="184.9">36</text>
<text x="132.6" y="182.4">VAD16</text>
<text x="132.6" y="185">VAD17</text>
<text x="187.7" y="184.7">DESIGN</text>
<text x="187.7" y="180.1">SUPERSTAR</text>
<text x="201.9" y="184.7">BY</text>
<text x="208" y="184.7">PETER</text>
<text x="208" y="180.1">68K</text>
<text x="216.2" y="180.1">COMPUTER</text>
<text x="220.2" y="184.7">FILIBERTI</text>
<text x="81" y="187.5">64</text>
<text x="88.1" y="188.7">LPTSTB</text>
<text x="102.1" y="186.2">RA1-MAD17</text>
<text x="102.1" y="188.7">RA2-MAD18</text>
<text x="102.1" y="191.3">RA3-MAD19</text>
<text x="123.7" y="187.5">35</text>
<text x="123.7" y="190">34</text>
<text x="168.4" y="187.7">Title</text>
<text x="199.9" y="191.3">VIDEO</text>
<text x="212.1" y="191.3">CONTROL</text>
<text x="21.1" y="193.8">CT[0..11]</text>
<text x="43.7" y="192.6">CT[0..11]</text>
<text x="46.2" y="197.7">D[0..15]</text>
<text x="87.9" y="197.6">63484D</text>
<text x="114.3" y="193.8">RA4</text>
<text x="123.7" y="192.5">33</text>
<text x="168.4" y="195.1">Size Document</text>
<text x="195.8" y="195.1">Number</text>
<text x="252.5" y="195.1">REV</text>
<text x="23.6" y="198.9">D[0..15]</text>
<text x="168.4" y="202.7">Date:</text>
<text x="171.7" y="198.9">A</text>
<text x="182.6" y="202.7">November</text>
<text x="200.9" y="202.7">25,</text>
<text x="209" y="202.7">2023 Sheet</text>
<text x="238.5" y="202.7">5</text>
<text x="242.6" y="202.7">of</text>
<text x="254.8" y="202.7">10</text>
</g>
</svg>
